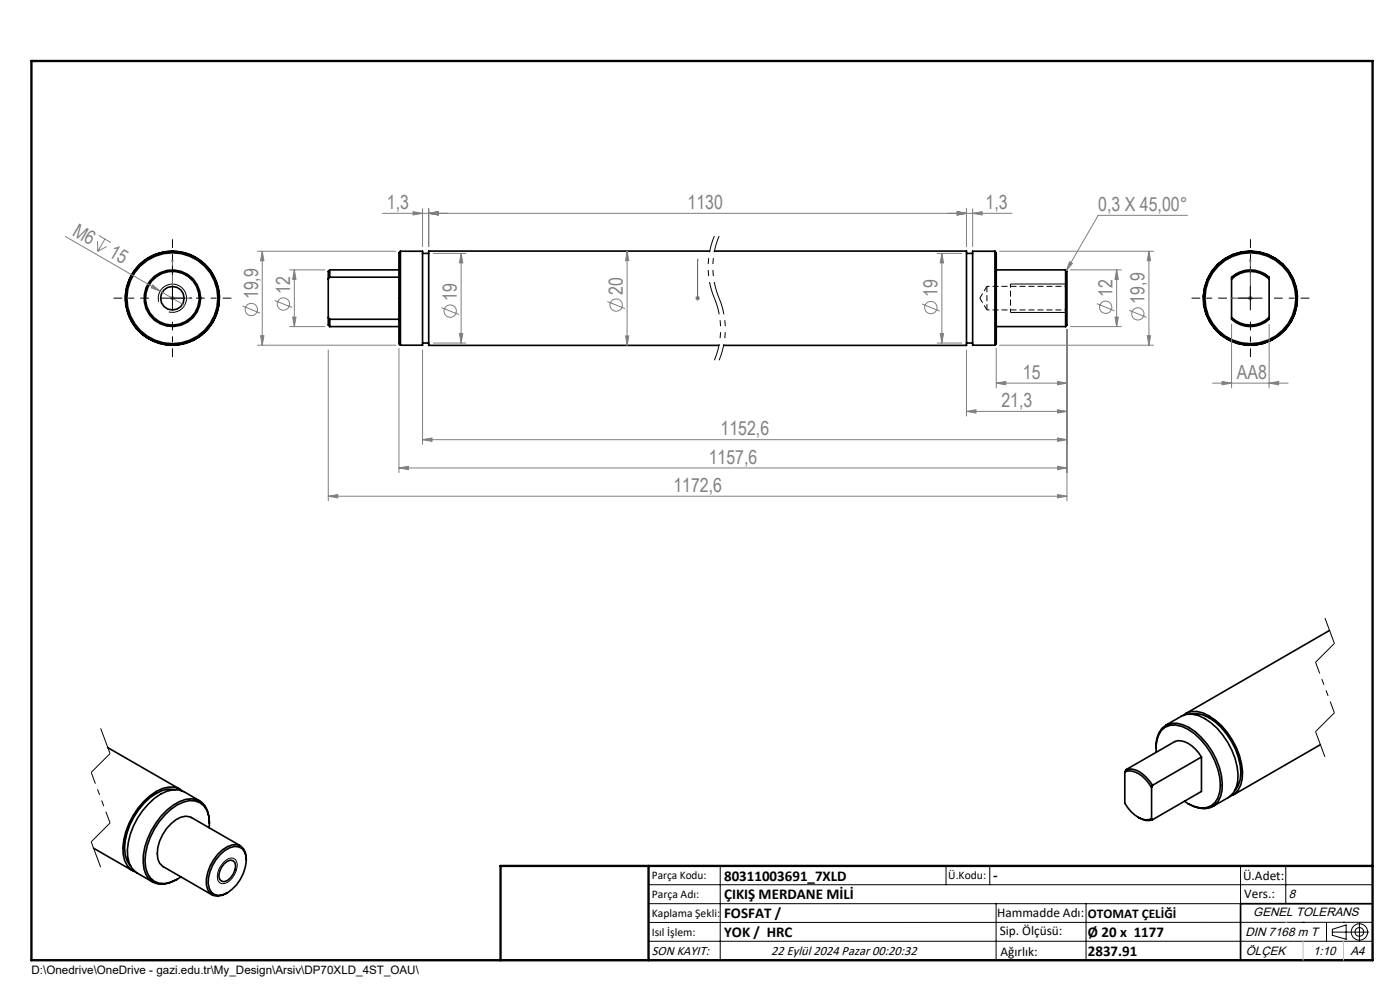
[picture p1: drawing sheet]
<svg xmlns="http://www.w3.org/2000/svg" width="297mm" height="210mm" viewBox="0 0 297 210" stroke-linecap="round" stroke-linejoin="round" font-family="sans-serif">
<path d="M209.4 60.7v5" fill="none" stroke="#000" stroke-width=".21" stroke-dasharray="1.3 .6" stroke-linecap="butt"/>
<path d="M209.4 65.7h17M226.4 60.7h-17" fill="none" stroke="#000" stroke-width=".21" stroke-dasharray="1.3 .6" stroke-dashoffset=".7" stroke-linecap="butt"/>
<path d="M207.9 63.2l1.5 2.5M209.4 60.7l-1.5 2.5" fill="none" stroke="#000" stroke-width=".21" stroke-dasharray="1.3 .6" stroke-dashoffset=".1" stroke-linecap="butt"/>
<g fill="none" stroke="#000" stroke-width=".35">
<path d="M69.6 59.2v8.1M70 57.2v1.6M70 57.2a1.09 1.09 0 0 0-.4 1.3v.7M70 57.2h14.6M70 58.8l-.4 .4M70 58.8h14.6M84.9 53.3l-.3 .3v19.3l.3 .3M84.9 53.3v19.9M84.9 53.3h4.7v19.9h-4.7M89.6 53.8h1.3M150.6 53.3h-59.7v20h61.6M151.6 53.3h53.4v20h-51.5"/>
<path d="M205 53.8h1.3M211.1 53.3h-4.8v19.9h4.8M211.1 53.3v19.9M211.1 53.3l.2 .3v19.3l-.2 .3M211.3 57.2h14.8M226.1 57.2v12.1M226.1 57.2l.2 .4v11.4l-.2 .3M261.3 59.2a5.7 5.7 0 0 1 7.9 0M261.3 59.2v8.5a5.8 5.8 0 0 0 7.9-.1v-.3M261.3 59.2v-.3a5.7 5.7 0 0 1 7.9-.1v8.5M69.6 67.3l.4 .4M69.6 67.3v.7a1.09 1.09 0 0 0 .4 1.3"/>
<path d="M70 67.7v1.6M70 69.3h14.6M70 67.7h14.6M89.6 72.8h1.3M205 72.8h1.3M211.3 69.3h14.8M261.3 67.3a5.7 5.7 0 0 0 7.9 0M282 133.7l-30.5 17.7M22.8 158.6l15.3 8.8M245.3 158.7a5.3 5.3 0 0 1 2.1-4.9 5 5 0 0 1 4.9 .5 15.2 15.2 0 0 1 7 13.3 3.9 3.9 0 0 1-5.1 3.8l-2.1-.9M245.3 159.6a5.6 5.6 0 0 1 1.9-5.4 4.8 4.8 0 0 1 4.9 .5 15.1 15.1 0 0 1 6.8 11.8 4.5 4.5 0 0 1-3 4.8 6.3 6.3 0 0 1-4.6-1.3M247.3 153.8l3.3-1.9a4.6 4.6 0 0 1 5 .5 15.2 15.2 0 0 1 7 13.3 4.5 4.5 0 0 1-2 3.5l-3.4 1.9"/>
<path d="M251 151.8a4.1 4.1 0 0 1 4.2-.6 14.9 14.9 0 0 1 8.3 14 4.3 4.3 0 0 1-2.6 3.8M252.6 151.5a5.1 5.1 0 0 1 3.9 .8 15 15 0 0 1 6.7 11.6 5.3 5.3 0 0 1-1.3 3.8M280.1 158l-18.6 10.7M19.8 179.9l8.4 4.8M37.1 167.5a4.9 4.9 0 0 0-3.9 .8 14.8 14.8 0 0 0-6.8 11.6 5.3 5.3 0 0 0 1.3 3.9M38.7 167.8a3.9 3.9 0 0 0-4.2-.6 14.9 14.9 0 0 0-8.4 14 4.3 4.3 0 0 0 2.7 3.8M42.4 169.9l-3.3-2a4.8 4.8 0 0 0-5 .5 15.2 15.2 0 0 0-7 13.3 4.5 4.5 0 0 0 2 3.5l3.3 1.9M44.4 175.6a5.5 5.5 0 0 0-2-5.3 4.7 4.7 0 0 0-4.8 .4 15.1 15.1 0 0 0-6.8 11.9 4.5 4.5 0 0 0 3 4.8 6.5 6.5 0 0 0 4.6-1.4M44.4 174.7a6 6 0 0 0-1.7-4.6 4.5 4.5 0 0 0-4.6-.1 15.2 15.2 0 0 0-7.7 12.9 4.4 4.4 0 0 0 3.2 4.6 6.4 6.4 0 0 0 4-1M51 179.4l-10.4-6a3.1 3.1 0 0 0-3.3 .5 9.1 9.1 0 0 0-3.8 8.3l.4 .9 .7 .7 10.4 6M238.6 163.8a4 4 0 0 1 4.4 1.5l1.3 1.7M238.6 163.8v6.6a6.7 6.7 0 0 0 4.4 3.5l1.3-.2"/>
<path d="M238.8 163.3l-.2 .5M238.8 163.3a4.2 4.2 0 0 1 4.4 1.6l1.3 1.7M241.5 173.4a3.7 3.7 0 0 0 3 .5M244.3 173.7l.2 .2M244.3 167v6.7M244.5 166.6l-.2 .4M254.9 160.6a6.3 6.3 0 0 0-5-3.5l-.7 .2-10.4 6M254.9 160.6l-10.4 6M254.9 160.6v7.3l-10.4 6M46.7 181.3a4.3 4.3 0 0 1 3.9-1.7 2.69 2.69 0 0 1 1.6 3.1 8.5 8.5 0 0 1-5 7.1 2.3 2.3 0 0 1-3-2.4 8.8 8.8 0 0 1 2.5-6.1zM47.5 183.3l.7-.6 .7-.3 .6 .2a2.13 2.13 0 0 1 0 2.8 2.14 2.14 0 0 1-2.5 1.5 2.13 2.13 0 0 1 0-2.9zM52.2 182.4a2.63 2.63 0 0 0-1-2.8 2.63 2.63 0 0 0-2.9 0 9.2 9.2 0 0 0-4.5 8.1 2.42 2.42 0 0 0 3.4 2.2l1-.5"/>
<path d="M291.2 191.7h-28v12M106.2 203.7h185"/>
<circle cx="36.6" cy="63.3" r="2.5"/>
<circle cx="36.6" cy="63.3" r="5.7"/>
<circle cx="36.6" cy="63.3" r="10"/>
<circle cx="36.6" cy="63.3" r="9.6"/>
<circle cx="36.6" cy="63.2" r="6"/>
<circle cx="265.3" cy="63.2" r="9.9"/>
<circle cx="265.3" cy="63.3" r="9.7"/>
<circle cx="265.3" cy="63.3" r="10"/>
</g>
<g fill="none" stroke="#808080" stroke-width=".21">
<path d="M13.9 50.2l25.3 14.6M20.7 51.2v2.1M21 49.9l2.5 1.6M22.3 50.7l-1.6 2.6M22.6 52.3l-1.9 1M54.6 53.3h29.4M55.6 53.3l.4 2h-.7zM55.6 53.3v19.9M61.5 57.2h7.4M62.4 57.2l.4 2.1h-.7zM62.4 57.2v12.1M81.1 45.3h133.6"/>
<path d="M87.6 44.9l2 .4-2 .3zM89.6 44.3v8M90.9 45.3l2.1-.4v.7zM90.9 44.3v8M91.9 53.8h6.9M97.8 53.8l.4 2h-.7zM97.8 53.8v19M133 53.3l.4 2h-.7zM133 53.3v20M198.8 53.8h5.2M199.8 53.8l.4 2h-.7zM199.8 53.8v19"/>
<path d="M203.1 44.9l1.9 .4-1.9 .3zM205 44.3v8M206.3 45.3l2.1-.4v.7zM206.3 44.3v8M212.1 53.3h32.6M226.9 55.5l.6 .4-1.3 1.5zM227 57.2h10.9M236.9 57.2l.3 2.1h-.7zM236.9 57.2v12.1M243.7 53.3v19.9M243.7 53.3l.4 2h-.7zM251.9 45.7h-18.9l-6.8 11.7"/>
<path d="M32.4 60.5l1.6 1.3-1.9-.7zM36.1 63.2h1M36.2 62.9l.7 .7M36.6 62.8v1M36.9 62.9l-.7 .7M51.4 64.9l3.8 1.5M54.6 73.2h29.4M55.3 71.2h.7l-.4 2zM58.2 63.7l3.8 1.5M61.5 69.3h7.4M62.1 67.3h.7l-.4 2zM69.6 74.3v31.9"/>
<path d="M84.6 73.9v26.4M89.6 74.2v20.1M91.9 72.8h6.9M93.6 65.3l3.8 1.4M97.5 70.8h.7l-.4 2zM128.8 64l3.8 1.5M132.7 71.3h.7l-.4 2zM147.5 63.2h1M147.6 62.9l.7 .7M148 62.8v1M148.3 62.9l-.7 .7M195.6 64.5l3.8 1.5"/>
<path d="M198.8 72.8h5.2M199.5 70.8h.7l-.4 2zM205 74.3v14M211.3 73.9v8.4M212.1 73.2h32.6M226.3 69.9v36.3M227 69.3h10.9M232.7 64.4l3.7 1.5M236.5 67.3h.7l-.3 2zM239.5 65.8l3.7 1.5M243.4 71.2h.7l-.4 2zM261.3 68.7v13.6"/>
<path d="M264.8 63.2h.9M264.9 62.9l.7 .7M265.3 62.8v1M265.6 62.9l-.7 .7M269.2 68.7v13.6M84.6 99.3l2-.4v.7zM84.6 99.3h141.7M89.6 93.3l2.1-.4v.7zM89.6 93.3h136.7M205 87.3l2-.4v.7zM205 87.3h21.3M211.3 81.3l2.1-.4v.7z"/>
<path d="M211.3 81.3h15M224.4 80.9l1.9 .4-1.9 .3zM224.4 86.9l1.9 .4-1.9 .3zM224.4 92.9l1.9 .4-1.9 .3zM224.4 98.9l1.9 .4-1.9 .3zM257.2 81.3h16.1M259.3 80.9l2 .4-2 .3zM269.2 81.3l2.1-.4v.7zM69.6 105.3l2-.4v.7zM69.6 105.3h156.7M224.4 104.9l1.9 .4-1.9 .3z"/>
<circle cx="53.3" cy="65.6" r="1.3"/>
<circle cx="60.1" cy="64.5" r="1.3"/>
<circle cx="95.5" cy="66" r="1.31"/>
<circle cx="130.7" cy="64.7" r="1.3"/>
<circle cx="197.5" cy="65.2" r="1.3"/>
<circle cx="234.5" cy="65.2" r="1.3"/>
<circle cx="241.4" cy="66.6" r="1.3"/>
</g>
<path d="M151.5 50.1a17.1 17.1 0 0 0 0 13.1M152.5 50.1a17.1 17.1 0 0 0 0 13.1M151.5 63.2a17.1 17.1 0 0 1 0 13.2M152.5 63.2a17.1 17.1 0 0 1 0 13.2" fill="none" stroke="#000" stroke-width=".21" stroke-dasharray="6.3 1.3 1.3 1.3 1.3 1.3" stroke-dashoffset="2.8" stroke-linecap="butt"/>
<g fill="none" stroke="#000" stroke-width=".21">
<path d="M33.7 64a3 3 0 0 1 2.6-3.7 3 3 0 0 1 3.3 3.2 3 3 0 0 1-3.8 2.7M34.1 63.2h5M36.6 60.8v4.9M214.3 66.3h12M214.3 60.2h12M262.7 63.2h5.1M265.3 60.8v4.9M47.4 183a1.87 1.87 0 0 1 2.6-.7 3.4 3.4 0 0 1-.7 3.9 2.4 2.4 0 0 1-2.6 1.1 2.36 2.36 0 0 1-.2-3zM137.6 187.7h153.6M137.6 191.7h153.6M137.6 199.7h153.6M152.8 183.7v20"/>
<path d="M200.7 183.7v4M210 183.7v4M211.3 191.7v12M230.4 191.7v12M263.2 183.7v20M272.8 183.7v8M276.4 195.6h.1M281.4 195.6v4.1M282.6 197.7h7.8M282.6 197.1l3-.9v3l-3-.8zM285 195.6h.1M288.4 195.8v3.8"/>
<path d="M291.2 195.6l-153.6 .1"/>
<circle cx="288.4" cy="197.7" r="1.74"/>
<circle cx="288.4" cy="197.7" r=".93"/>
</g>
<path d="M36.6 55v8.2h4.1M36.6 55l.1 .4h-.2zM148 55v.4v-.4M148 55v8.2M265.3 55l.1 .4h-.3zM265.3 55v8.2h-4.2M40.3 63.2h.4l-.4 .2zM148 63.2v.2zM148 63.2h.1M261.1 63.2h.4v.2z" fill="none" stroke="#00f" stroke-width=".21"/>
<path d="M36.6 58.2v-7.5M265.3 58.2v-7.5M31.6 63.2h-7.5M36.6 68.2v7.5M41.6 63.2h7.5M260.3 63.2h-7.5M265.3 68.2v7.5M270.3 63.2h7.5" fill="none" stroke="#000" stroke-width=".21" stroke-dasharray="15.2 1.3 1.3 1.3" stroke-dashoffset="13.4" stroke-linecap="butt"/>
<path d="M281.1 131.1l2 5.4M283.1 136.5l-4 4M21.3 154.5l2 5.3M23.3 159.8l-4 4M279.1 155.2l2 5.4M283.1 151.2l-4 4M19.3 178.6l2 5.3M23.3 174.6l-4 4" fill="none" stroke="#000" stroke-width=".21" stroke-dasharray="6.3 1.3 1.3 1.3 1.3 1.3" stroke-linecap="butt"/>
<path d="M279.1 140.5l4 10.7M19.3 163.8l4 10.8" fill="none" stroke="#000" stroke-width=".21" stroke-dasharray="6.3 1.3 1.3 1.3 1.3 1.3" stroke-dashoffset="3.8" stroke-linecap="butt"/>
<path d="M214.4 60.2v6" fill="none" stroke="#000" stroke-width=".21" stroke-dasharray="1.3 .6" stroke-dashoffset=".5" stroke-linecap="butt"/>
<path d="M6.7 12.9h284.5v190.8h-284.5zM137.6 183.7v20M291.2 183.7h-185v20" fill="none" stroke="#000" stroke-width=".5"/>
<path d="M272.8 195.6h.1M276.4 199.7v4M285 199.7v4" fill="none" stroke="#c0c0c0" stroke-width=".21"/>
<g fill="#00f">
<path d="M148 63.2v.2zM148 55v.4z"/>
<path d="M261.1 63.2l.4 .2v-.2zM265.3 55l-.2 .4h.3z"/>
<path d="M40.3 63.2h.4l-.4 .2zM36.6 55l.1 .4h-.2z"/>
</g>
<g fill="#808080">
<path d="M32.4 60.5l1.6 1.3-1.9-.7z"/>
<path d="M226.9 55.5l.6 .4-1.3 1.5z"/>
<path d="M224.4 80.9l1.9 .4-1.9 .3zM211.3 81.3l2.1-.4v.7zM224.4 86.9l1.9 .4-1.9 .3zM205 87.3l2-.4v.7zM224.4 92.9l1.9 .4-1.9 .3zM89.6 93.3l2.1-.4v.7zM224.4 98.9l1.9 .4-1.9 .3zM84.6 99.3l2-.4v.7zM224.4 104.9l1.9 .4-1.9 .3zM69.6 105.3l2-.4v.7zM203.1 44.9l1.9 .4-1.9 .3zM90.9 45.3l2.1-.4v.7zM90.9 45.3l2.1-.4v.7zM87.6 44.9l2 .4-2 .3zM206.3 45.3l2.1-.4v.7zM203.1 44.9l1.9 .4-1.9 .3z"/>
<path d="M55.3 71.2h.7l-.4 2zM55.6 53.3l.4 2h-.7zM132.7 71.3h.7l-.4 2zM133 53.3l.4 2h-.7zM62.1 67.3h.7l-.4 2zM62.4 57.2l.4 2.1h-.7zM236.5 67.3h.7l-.3 2zM236.9 57.2l.3 2.1h-.7zM243.4 71.2h.7l-.4 2zM243.7 53.3l.4 2h-.7z"/>
<path d="M97.8 53.8l.4 2h-.7zM97.5 70.8h.7l-.4 2zM199.8 53.8l.4 2h-.7zM199.5 70.8h.7l-.4 2z"/>
<path d="M259.3 80.9l2 .4-2 .3zM269.2 81.3l2.1-.4v.7z"/>
</g>
<g font-size="4.1" fill="#808080">
<text x="82.1" y="44.3">1,3</text>
<text x="145.9" y="44.3">1130</text>
<text x="209.1" y="44.3">1,3</text>
<text x="233" y="44.7">0,3 X 45,00°</text>
<text x="15.1" y="49.8" transform="rotate(30 15.1 49.8)">M6</text>
<text x="22.9" y="54.3" transform="rotate(30 22.9 54.3)">15</text>
<text x="54.7" y="63.5" transform="rotate(-90 54.7 63.5)">19,9</text>
<text x="61.5" y="62.3" transform="rotate(-90 61.5 62.3)">12</text>
<text x="96.9" y="63.8" transform="rotate(-90 96.9 63.8)">19</text>
<text x="132.1" y="62.5" transform="rotate(-90 132.1 62.5)">20</text>
<text x="198.9" y="63.1" transform="rotate(-90 198.9 63.1)">19</text>
<text x="236" y="63" transform="rotate(-90 236 63)">12</text>
<text x="242.8" y="64.4" transform="rotate(-90 242.8 64.4)">19,9</text>
<text x="217" y="80.3">15</text>
<text x="262.4" y="80.3">AA8</text>
<text x="212.4" y="86.3">21,3</text>
<text x="152.8" y="92.3">1152,6</text>
<text x="150.3" y="98.3">1157,6</text>
<text x="142.8" y="104.3">1172,6</text>
</g>
<g font-size="3.2">
<text x="153.6" y="186.8">80311003691_7XLD</text>
<text x="153.6" y="190.8">ÇIKIŞ MERDANE MİLİ</text>
<text x="210.7" y="186.6">-</text>
<text x="153.6" y="194.8">FOSFAT /</text>
<text x="153.6" y="198.8">YOK / HRC</text>
<text x="230.8" y="198.7">Ø 20 x 1177</text>
<text x="230.8" y="202.8">2837.91</text>
</g>
<g font-size="2.8">
<text x="263.7" y="186.7">Ü.Adet:</text>
<text x="263.9" y="190.5">Vers.:</text>
<text x="211.5" y="194.5">Hammadde Adı:</text>
<text x="230.8" y="194.7">OTOMAT ÇELİĞİ</text>
<text x="138.3" y="202.6">SON KAYIT:</text>
<text x="163.6" y="202.6">22 Eylül 2024 Pazar 00:20:32</text>
<text x="212.1" y="198.4">Sip. Ölçüsü:</text>
<text x="212.2" y="202.7">Ağırlık:</text>
</g>
<g font-size="2.6">
<text x="273.4" y="190.4">8</text>
<text x="265.9" y="194.4">GENEL TOLERANS</text>
<text x="264.2" y="198.5">DIN 7168 m T</text>
<text x="264.3" y="202.6">ÖLÇEK</text>
<text x="278.5" y="202.6">1:10</text>
<text x="286.5" y="202.6">A4</text>
</g>
<g font-size="2.5">
<text x="138.3" y="186.4">Parça Kodu:</text>
<text x="138.3" y="190.5">Parça Adı:</text>
<text x="201.2" y="186.5">Ü.Kodu:</text>
<text x="138.3" y="194.5">Kaplama Şekli:</text>
<text x="138.3" y="198.6">Isıl İşlem:</text>
<text x="6.7" y="206.7">D:\Onedrive\OneDrive - gazi.edu.tr\My_Design\Arsiv\DP70XLD_4ST_OAU\</text>
</g>
</svg>
